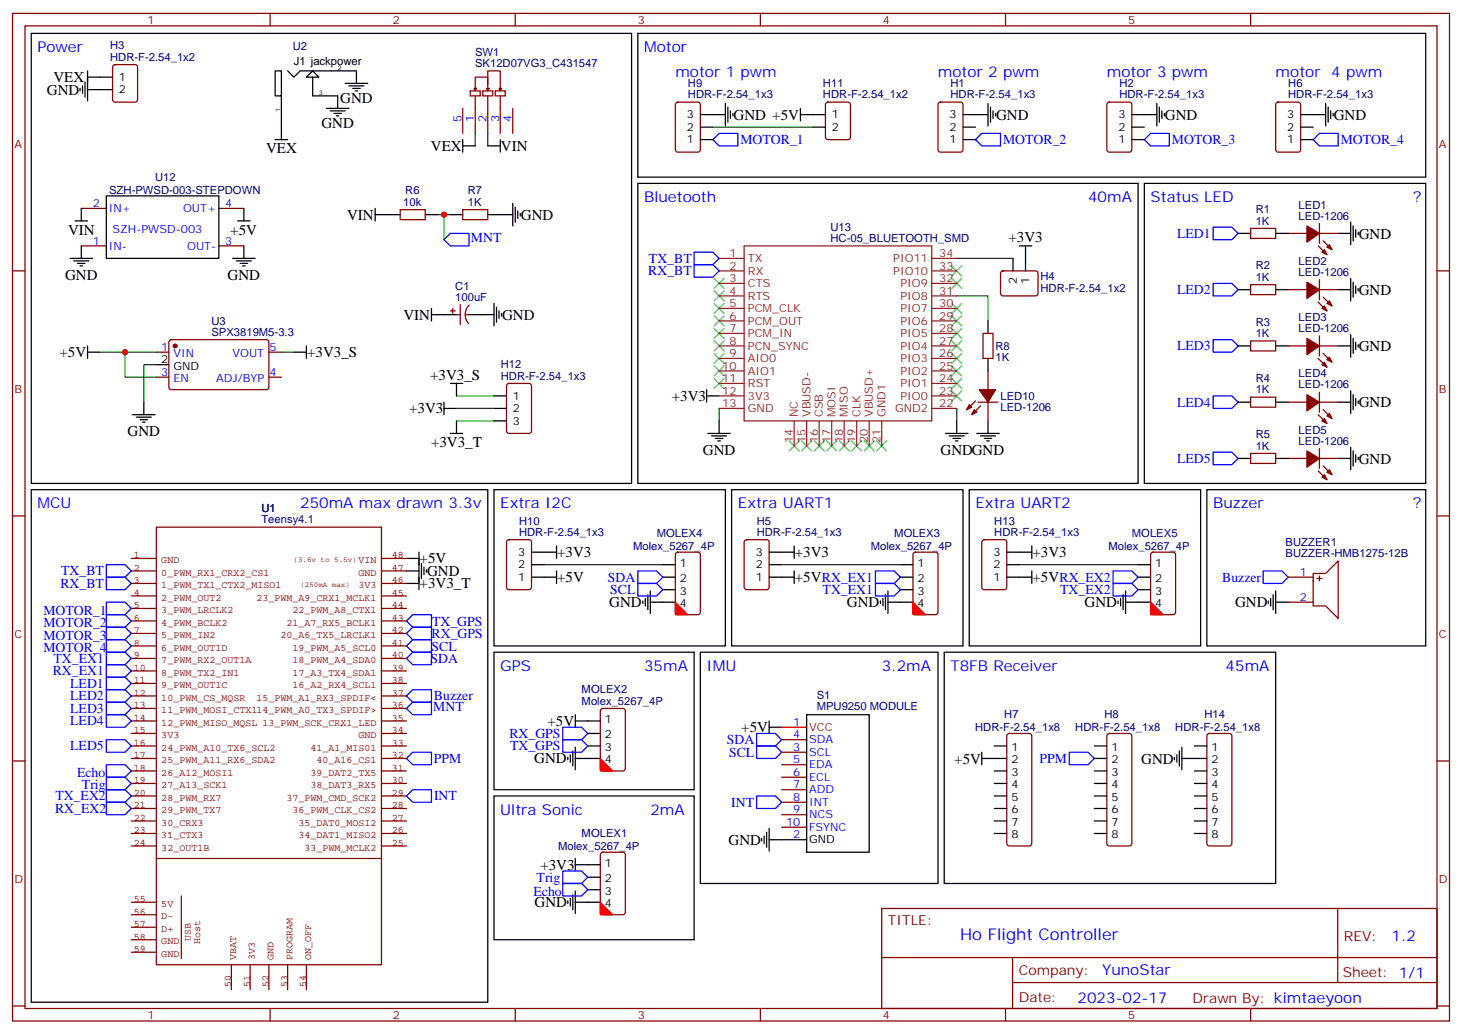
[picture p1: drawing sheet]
<svg xmlns="http://www.w3.org/2000/svg" width="412mm" height="292mm" viewBox="0 0 412 292" stroke-linecap="round" stroke-linejoin="round" font-family="sans-serif">
<g fill="none" stroke="#870000" stroke-width=".35">
<path d="M3.5 3.8h405.4v284.3h-405.4zM7.1 7.3h398.2v277.3h-398.2zM32 18.4l.5-.2h5.6l.7 .5v9.4l-.5 .7h-5.8l-.7-.4-.1-9.5zM76.2 3.8v3.5M145.3 3.8v3.5M214.5 3.8v3.5M283.6 3.8v3.5M352.8 3.8v3.5M130.5 30.6v7M132.6 25.6h2.9v1.5h-2.9zM133.7 24.9h.7l-.3 .7zM134.1 25.3v-3.5h3.5v3.8"/>
<path d="M134.1 27.1v10.5M136.2 25.6h2.8v1.5h-2.8zM137.2 24.9h.7l-.3 .7zM137.6 23.9v-3.9h3.5v5.3M137.6 27.1v10.5M139.7 25.6h2.8v1.5h-2.8zM140.8 24.9h.7l-.4 .7zM141.1 27.1v10.5M144.6 30.6v7M190.7 29l.5-.2h5.6l.7 .5 .1 12.9-.5 .7h-5.9l-.6-.4-.1-13zM233.1 29l.4-.2h5.7l.6 .5 .1 9.4-.5 .6-5.9 .1-.6-.5-.1-9.4zM264.8 29l.5-.2h5.6l.7 .5v12.9l-.4 .7h-5.9l-.7-.4v-13z"/>
<path d="M312.4 29l.5-.2h5.7l.6 .5 .1 12.9-.5 .7h-5.9l-.6-.4-.1-13zM360.1 29l.4-.2h5.7l.6 .5 .1 12.9-.5 .7h-5.9l-.6-.4-.1-13zM22.9 58.8h7.1M61.7 58.8h7.1M112.9 59.2h7v2.8h-7zM130.5 59.2h7.1v2.8h-7.1zM3.5 76.4h3.6M22.9 69.4h7.1M61.7 69.4h7.1M282.5 76.7l.4-.3 9.5 .1 .4 .7-.1 5.9-.6 .4-9.4-.1-.5-.6v-5.6zM352.8 64.5h7v2.8h-7zM363.4 65.9h5.3"/>
<path d="M371.8 69.4l2.5 2.5M372.2 63v5.7M372.2 78.9v5.7M372.2 65.9h5.3M373.2 68l2.5 2.4M405.3 76.4h3.6M44.1 99.4h3.5M47.9 96.1l.4-.3 27.1 .1 .4 .7v12.9l-.7 .5-27-.1-.5-.6v-12.7zM75.8 99.4h3.6M127 87.7h1.4M127.7 87v1.4M128.8 88.8h1"/>
<path d="M129.8 86v5.6M131.2 88.8h1.1M132.4 86.1a3.8 3.8 0 0 0-.2 5.2M277.3 94.1h2.8v7h-2.8zM352.8 80.3h7v2.8h-7zM352.8 96.2h7v2.8h-7zM363.4 81.7h5.3M363.4 97.6h5.3M371.8 85.3l2.5 2.4M372.2 94.8v5.6M372.2 81.7h5.3M372.2 97.6h5.3"/>
<path d="M373.2 83.9l2.5 2.4M373.2 99.7l2.5 2.5M44.1 106.4h3.5M75.8 106.4h3.6M143.1 108.4l.5-.2h5.6l.7 .4v13l-.4 .7h-5.9l-.7-.5v-12.9zM275.2 113.1l-2.5 2.5M275.9 113.5h5.6M276.6 114.5l-2.5 2.5M278.7 104.7v5.3M278.7 113.5v5.3M352.8 112.1h7v2.8h-7zM363.4 113.5h5.3"/>
<path d="M371.8 101.1l2.5 2.5M371.8 117l2.5 2.5M372.2 113.5h5.3M372.2 110.7v5.6M373.2 115.6l2.5 2.5M352.8 128h7v2.8h-7zM363.4 129.4h5.3M371.8 132.9l2.5 2.5M372.2 126.5v5.7M372.2 129.4h5.3M373.2 131.5l2.5 2.4M3.5 145.6h3.6"/>
<path d="M143.1 152.5l.5-.2h5.6l.7 .4v13l-.4 .6-5.9 .1-.7-.5v-12.9zM190.7 156l.5-.2h5.6l.7 .5 .1 16.5-.5 .6-5.9 .1-.6-.5-.1-16.5zM210.1 152.5l.5-.2h5.7l.6 .4 .1 13-.5 .6-5.9 .1-.6-.5-.1-12.9zM257.8 156l.4-.2h5.7l.6 .5 .1 16.5-.5 .6-5.9 .1-.6-.5-.1-16.5zM277.2 152.5l.4-.2h5.7l.6 .4 .1 13-.5 .6-5.9 .1-.6-.5-.1-12.9zM324.8 156l.5-.2h5.6l.7 .5v16.5l-.5 .6-5.8 .1-.7-.5v-16.5zM405.3 145.6h3.6M363.4 162.9h7M363.4 169.9h7M370.4 161.8h3.5l3.6-3.5v16.2l-3.6-3.5h-3.5zM371.5 163.2h1.4M372.2 162.5v1.4"/>
<path d="M3.5 214.7h3.6M169.6 200.1l.4-.2h5.7l.6 .5 .1 16.5-.5 .6-5.9 .1-.6-.5-.1-16.5zM220.5 208.7h7M220.5 212.3h7M220.5 215.8h7M220.5 219.3h7M284.2 207.2l.5-.2h5.6l.5 .2 .2 .5v30.3l-.2 .5-.5 .2h-5.6l-.5-.2-.2-.5v-30.3zM312.4 207.2l.5-.2h5.7l.5 .2 .2 .5v30.3l-.3 .5-.4 .2h-5.7l-.5-.2-.2-.5v-30.3zM340.7 207.2l.4-.2h5.7l.5 .2 .2 .5v30.3l-.2 .5-.5 .2h-5.7l-.5-.2-.2-.5v-30.3zM405.3 214.7h3.6M220.5 222.8h7M220.5 226.4h7"/>
<path d="M220.5 229.9h7M220.5 233.4h7M169.6 240.7l.4-.2h5.7l.6 .4 .1 16.5-.5 .7h-5.9l-.6-.4-.1-16.5zM248.7 256.4h156.6v28.2h-156.6zM377.3 256.4v20.9M248.7 270.2h156.5M285.6 277.3h119.6M285.6 270.2v14.1M3.5 283.9h3.6M76.2 284.6v3.5M145.3 284.6v3.5M214.5 284.6v3.5"/>
<path d="M283.6 284.6v3.5M352.8 284.6v3.5M405.3 283.9h3.6"/>
</g>
<g fill="none" stroke="#00f" stroke-width=".35">
<path d="M201.1 39.4l1.7-1.8h5.3v3.6h-5.3zM275.2 39.4l1.7-1.8h5.3v3.6h-5.3zM322.8 39.4l1.8-1.8h5.2v3.6h-5.2zM370.4 39.4l1.8-1.8h5.3v3.6h-5.3zM125.2 67.6l1.8-1.7h5.3v3.5h-5.3zM195.8 74.7h5.3l1.7 1.7-1.7 1.8h-5.3zM195.8 71.2h5.3l1.7 1.7-1.7 1.8h-5.3zM342.2 64.1h5.3l1.7 1.8-1.7 1.7h-5.3zM342.2 80h5.3l1.7 1.7-1.7 1.8h-5.3zM342.2 95.8h5.3l1.7 1.8-1.7 1.8h-5.3zM342.2 111.7h5.3l1.7 1.8-1.7 1.8h-5.3zM342.2 127.6h5.3l1.7 1.8-1.7 1.7h-5.3z"/>
<path d="M30 159.3h5.3l1.7 1.8-1.7 1.8h-5.3zM30 177h5.3l1.7 1.8-1.7 1.7h-5.3zM30 173.5h5.3l1.7 1.7-1.7 1.8h-5.3zM30 169.9h5.3l1.7 1.8-1.7 1.8h-5.3zM30 162.9h5.3l1.7 1.7-1.7 1.8h-5.3zM114.7 178.8l1.7-1.8h5.3v3.5h-5.3zM114.7 175.2l1.7-1.7h5.3v3.5h-5.3zM179.9 164.6h5.3l1.8 1.8-1.8 1.8h-5.3zM179.9 161.1h5.3l1.8 1.8-1.8 1.7h-5.3zM246.9 161.1h5.3l1.8 1.8-1.8 1.7h-5.3zM246.9 164.6h5.3l1.8 1.8-1.8 1.8h-5.3zM314 164.6h5.3l1.7 1.8-1.7 1.8h-5.3z"/>
<path d="M314 161.1h5.3l1.7 1.8-1.7 1.7h-5.3zM356.3 161.1h5.3l1.8 1.8-1.8 1.7h-5.3zM30 180.5h5.3l1.7 1.8-1.7 1.7h-5.3zM30 187.6h5.3l1.7 1.7-1.7 1.8h-5.3zM30 184h5.3l1.7 1.8-1.7 1.8h-5.3zM30 191.1h5.3l1.7 1.8-1.7 1.7h-5.3zM30 194.6h5.3l1.7 1.8-1.7 1.8h-5.3zM30 198.2h5.3l1.7 1.7-1.7 1.8h-5.3zM114.7 182.3l1.7-1.8h5.3v3.5h-5.3zM114.7 185.8l1.7-1.8h5.3v3.6h-5.3zM114.7 199.9l1.7-1.7h5.3v3.5h-5.3zM116.4 194.6h5.3v3.6h-5.3l-1.7-1.8z"/>
<path d="M30 215.8h5.3l1.7 1.8-1.7 1.7h-5.3zM30 219.3h5.3l1.7 1.8-1.7 1.7h-5.3zM30 201.7h5.3l1.7 1.7-1.7 1.8h-5.3zM30 208.7h5.3l1.7 1.8-1.7 1.8h-5.3zM114.7 214l1.7-1.7h5.3v3.5h-5.3zM158.7 208.7h5.3l1.8 1.8-1.8 1.8h-5.3zM158.7 205.2h5.3l1.8 1.8-1.8 1.7h-5.3zM213.4 210.5h5.3l1.8 1.8-1.8 1.7h-5.3zM213.4 207h5.3l1.8 1.7-1.8 1.8h-5.3zM301.6 212.3h5.3l1.8 1.7-1.8 1.8h-5.3zM30 226.4h5.3l1.7 1.7-1.7 1.8h-5.3zM30 222.8h5.3l1.7 1.8-1.7 1.8h-5.3z"/>
<path d="M114.7 224.6l1.7-1.8h5.3v3.6h-5.3zM213.4 224.6h5.3l1.8 1.8-1.8 1.7h-5.3zM158.7 245.8h5.3l1.8 1.7-1.8 1.8h-5.3zM158.7 249.3h5.3l1.8 1.8-1.8 1.7h-5.3z"/>
</g>
<g fill="none" stroke="#000" stroke-width=".35">
<path d="M8.8 9.4h169.4v127h-169.4zM179.9 9.4h222.3v40.6h-222.3zM22.6 24.9v.7M23.3 24.2v2.2M24 23.2v4.2M24.7 25.3h7M24.7 20v8.5M24.7 21.8h7M77.6 39.4h3.5M79.4 27.1h-1.8v-7.1h1.8v19.4M81.1 20l1.8 1.8 1.8-1.8h15.8v3.5M88.2 20l1.8 1.8h-3.6z"/>
<path d="M88.2 21.8v5.3h7v3.5M92.1 30.6h6.3M93.1 31.3h4.3M94.2 32h2.1M94.9 32.7h.7M97.4 23.5h6.3M98.4 24.2h4.3M99.5 24.9h2.1M100.2 25.6h.7M130.5 39.4v3.5M141.1 39.4v3.5M197.6 32.3h7"/>
<path d="M197.6 39.4h3.5M197.6 35.9h3.5M204.6 29.2v6.3M205.3 30.2v4.3M206 31.3v2.1M206.7 32v.7M225.8 32.3h7M225.8 30.6v3.5M229.3 35.9h3.5M271.6 32.3h7.1M271.6 39.4h3.6M271.6 35.9h3.6"/>
<path d="M278.7 29.2v6.3M279.4 30.2v4.3M280.1 31.3v2.1M280.8 32v.7M319.3 32.3h7M319.3 39.4h3.5M319.3 35.9h3.5M326.3 29.2v6.3M327 30.2v4.3M327.7 31.3v2.1M328.4 32v.7M366.9 32.3h7"/>
<path d="M366.9 39.4h3.5M366.9 35.9h3.5M373.9 29.2v6.3M374.6 30.2v4.3M375.4 31.3v2.1M376.1 32v.7M22.9 58.8v3.5M30 55.3h31.7v17.6h-31.7zM68.8 58.8v3.5M105.8 58.8v3.5M130.5 41.2h3.6M137.6 41.2h3.5"/>
<path d="M144.6 57.4v6.3M145.3 58.5v4.2M146 59.5v2.1M179.9 51.8h141.1v84.6h-141.1zM322.8 51.8h79.4v84.6h-79.4zM19.8 72.9h6.3M20.8 73.6h4.2M21.2 62.3h3.5M21.9 74.3h2.1M22.6 75h.7M22.9 69.4v3.5M65.6 72.9h6.4"/>
<path d="M66.7 73.6h4.2M67 62.3h3.6M67.7 74.3h2.1M68.4 75h.7M68.8 69.4v3.5M105.8 60.6h7.1M119.9 60.6h3.6M127 60.6h3.5M137.6 60.6h7M146.8 60.2v.7M285.8 72.9v3.5M287.5 69.4h3.5"/>
<path d="M289.3 69.4v7M349.2 65.9h3.6M359.8 65.9h3.6M377.5 65.9h3.5M381 62.7v6.3M381 78.6v6.3M381.7 63.7v4.3M381.7 79.6v4.3M382.4 64.8v2.1M383.1 65.5v.7M24.7 97.6v3.5M24.7 99.4h3.5"/>
<path d="M82.9 99.4h3.5M86.4 97.6v3.5M121.7 88.8h7.1M121.7 87v3.6M132.3 88.8h7M139.3 85.6v6.4M140.1 86.7v4.2M140.8 87.7v2.2M141.5 88.4v.7M278.7 90.6v3.5M349.2 81.7h3.6M349.2 97.6h3.6"/>
<path d="M359.8 81.7h3.6M359.8 97.6h3.6M377.5 81.7h3.5M377.5 97.6h3.5M381 94.4v6.4M381.7 95.5v4.2M382.4 80.7v2.1M382.4 96.6v2.1M383.1 81.4v.7M383.1 97.3v.7M37.4 117h6.3M38.5 117.7h4.2"/>
<path d="M39.5 118.4h2.1M40.2 119.1h.7M40.6 113.5v3.5M44.1 102.9h3.5M125.2 115.3h3.6M125.2 113.5v3.5M127 108.2h3.5M128.8 108.2v3.5M128.8 118.8v3.5M139.3 111.7h3.6M139.3 118.8h3.6M139.3 115.3h3.6"/>
<path d="M199.3 111.7h3.5M199.3 110v3.5M202.8 118.8v3.5M269.9 118.8v3.5M278.7 101.1v3.6M278.7 118.8v3.5M349.2 113.5h3.6M359.8 113.5h3.6M377.5 113.5h3.5M381 110.3v6.4M381.7 111.4v4.2M382.4 112.4v2.1"/>
<path d="M383.1 113.1v.7M8.8 138.2h128.8v144.6h-128.8zM127 122.3h3.5M139.3 138.2h65.3v44.1h-65.3zM199.7 122.3h6.3M200.7 123h4.3M201.8 123.7h2.1M202.5 124.4h.7M206.4 138.2h65.2v44.1h-65.2zM266.7 122.3h6.3M267.8 123h4.2M268.8 123.7h2.1"/>
<path d="M269.5 124.4h.7M273.4 138.2h65.3v44.1h-65.3zM275.5 122.3h6.4M276.6 123h4.2M277.6 123.7h2.2M278.3 124.4h.7M340.4 138.2h61.8v44.1h-61.8zM349.2 129.4h3.6M359.8 129.4h3.6M377.5 129.4h3.5M381 126.2v6.3M381.7 127.2v4.3"/>
<path d="M382.4 128.3v2.1M383.1 129v.7M114.7 157.6h3.5M118.2 155.8v10.6M118.9 159v4.2M149.9 159.3h3.6M149.9 155.8h7.1M157 154.1v3.5M187 159.3h3.5M217 159.3h3.5M217 155.8h7M224 154.1v3.5"/>
<path d="M254 159.3h3.5M284 159.3h3.5M284 155.8h7M291 154.1v3.5M321 159.3h3.6M114.7 161.1h3.5M114.7 164.6h3.5M119.6 160.1v2.1M120.3 160.8v.7M149.9 162.9h7.1M157 161.1v3.5M181.3 169.6v.7"/>
<path d="M182 168.9v2.1M182.7 167.8v4.2M183.4 169.9h7.1M183.4 166.8v6.3M187 162.9h3.5M187 166.4h3.5M217 162.9h7M224 161.1v3.5M248.4 169.6v.7M249.1 168.9v2.1M249.8 167.8v4.2M250.5 169.9h7"/>
<path d="M250.5 166.8v6.3M254 162.9h3.5M254 166.4h3.5M284 162.9h7M291 161.1v3.5M315.4 169.6v.7M316.1 168.9v2.1M316.8 167.8v4.2M317.5 169.9h7.1M317.5 166.8v6.3M321 162.9h3.6M321 166.4h3.6"/>
<path d="M357.7 169.6v.7M358.4 168.9v2.1M359.1 167.8v4.2M359.8 169.9h3.6M359.8 166.8v6.3M139.3 184h56.5v38.8h-56.5zM197.6 184h67v65.3h-67zM266.3 184h93.5v65.3h-93.5zM160.2 213.7v.7M160.9 213v2.1M161.6 211.9v4.2M162.3 203.4h7"/>
<path d="M162.3 201.7v3.5M162.3 210.9v6.3M162.3 214h7M165.8 207h3.5M165.8 210.5h3.5M217 205.2h3.5M217 203.4v3.6M227.5 201.7h17.7v38.8h-17.7zM276.9 214h7.1M276.9 212.3v3.5M280.5 210.5h3.5M280.5 217.6h3.5"/>
<path d="M308.7 214h3.5M308.7 210.5h3.5M308.7 217.6h3.5M331.3 213.7v.7M332 213v2.1M332.7 211.9v4.2M333.4 214h7M333.4 210.9v6.3M336.9 210.5h3.5M336.9 217.6h3.5M139.3 224.6h56.5v40.6h-56.5zM214.8 236.6v.7"/>
<path d="M215.5 235.9v2.1M216.3 234.8v4.3M217 233.8v6.3M217 237h10.5M280.5 221.1h3.5M280.5 224.6h3.5M280.5 228.1h3.5M280.5 231.7h3.5M280.5 235.2h3.5M308.7 221.1h3.5M308.7 224.6h3.5M308.7 228.1h3.5"/>
<path d="M308.7 231.7h3.5M308.7 235.2h3.5M336.9 221.1h3.5M336.9 224.6h3.5M336.9 228.1h3.5M336.9 231.7h3.5M336.9 235.2h3.5M160.2 254.2v.8M160.9 253.5v2.2M161.6 252.5v4.2M162.3 242.3v3.5M162.3 251.4v6.4"/>
<path d="M162.3 244h7M162.3 254.6h7M165.8 247.5h3.5M165.8 251.1h3.5"/>
</g>
<g fill="none" stroke="#850000" stroke-width=".35">
<path d="M37 157.6h7.1M44.1 148.8h63.5v123.4h-63.5zM107.6 157.6h7.1M37 178.8h7.1M37 175.2h7.1M37 171.7h7.1M37 168.2h7.1M37 164.6h7.1M37 161.1h7.1M107.6 178.8h7.1M107.6 175.2h7.1M107.6 171.7h7.1"/>
<path d="M107.6 168.2h7.1M107.6 164.6h7.1M107.6 161.1h7.1M37 189.3h7.1M37 192.9h7.1M37 196.4h7.1M37 199.9h7.1M37 185.8h7.1M37 182.3h7.1M107.6 189.3h7.1M107.6 192.9h7.1M107.6 196.4h7.1"/>
<path d="M107.6 199.9h7.1M107.6 185.8h7.1M107.6 182.3h7.1M37 203.4h7.1M37 207h7.1M37 210.5h7.1M37 214h7.1M37 217.6h7.1M107.6 203.4h7.1M107.6 207h7.1M107.6 210.5h7.1M107.6 214h7.1"/>
<path d="M107.6 217.6h7.1M37 221.1h7.1M37 224.6h7.1M37 228.1h7.1M37 231.7h7.1M37 235.2h7.1M37 238.7h7.1M47.6 235.2h.1M107.6 221.1h7.1M107.6 224.6h7.1M107.6 228.1h7.1M107.6 231.7h7.1"/>
<path d="M107.6 235.2h7.1M107.6 238.7h7.1M37 254.6h7.1M37 258.1h7.1M44.1 242.3h63.5M51.2 252.8v17.7M37 261.7h7.1M37 265.2h7.1M37 268.7h7.1M65.3 272.2v7.1M70.6 272.2v7.1M75.8 272.2v7.1"/>
<path d="M81.1 272.2v7.1M86.4 272.2v7.1"/>
</g>
<g fill="none" stroke="#008700" stroke-width=".35">
<path d="M134.1 37.6v3.6M137.6 37.6v3.6M201.1 35.9h28.2M123.5 60.6h3.5M125.2 60.6v7M269.9 72.9h15.9M28.2 99.4h7.1M44.1 99.4h-8.8v7h8.8M79.4 99.4h3.5M269.9 83.5h8.8v7.1M44.1 102.9h-3.5v10.6M128.8 111.7h10.5"/>
<path d="M128.8 118.8h10.5M128.8 115.3h10.5M202.8 115.3v3.5M269.9 115.3v3.5M153.5 159.3h33.5M220.5 159.3h33.5M287.5 159.3h33.5"/>
</g>
<g fill="none" stroke="#3c3" stroke-width=".35">
<path d="M201.4 78.6l2.9 2.8M204.3 78.6l-2.9 2.8M268.5 78.6l2.8 2.8M268.5 75l2.8 2.9M271.3 78.6l-2.8 2.8M271.3 75l-2.8 2.9M201.4 92.7l2.9 2.8M201.4 99.7l2.9 2.9M201.4 96.2l2.9 2.8M201.4 89.1l2.9 2.9M201.4 85.6l2.9 2.8M201.4 82.1l2.9 2.8"/>
<path d="M204.3 99.7l-2.9 2.9M204.3 96.2l-2.9 2.8M204.3 92.7l-2.9 2.8M204.3 89.1l-2.9 2.9M204.3 85.6l-2.9 2.8M204.3 82.1l-2.9 2.8M268.5 89.1l2.8 2.9M268.5 85.6l2.8 2.8M268.5 92.7l2.8 2.8M268.5 96.2l2.8 2.8M268.5 99.7l2.8 2.9M271.3 89.1l-2.8 2.9"/>
<path d="M271.3 85.6l-2.8 2.8M271.3 92.7l-2.8 2.8M271.3 96.2l-2.8 2.8M271.3 99.7l-2.8 2.9M201.4 103.3l2.9 2.8M201.4 106.8l2.9 2.8M204.3 106.8l-2.9 2.8M204.3 103.3l-2.9 2.8M268.5 103.3l2.8 2.8M268.5 106.8l2.8 2.8M268.5 110.3l2.8 2.8M271.3 103.3l-2.8 2.8"/>
<path d="M271.3 106.8l-2.8 2.8M271.3 110.3l-2.8 2.8M222.6 124.4l2.8 2.8M225.4 124.4l-2.8 2.8M226.1 124.4l2.9 2.8M229 124.4l-2.9 2.8M229.7 124.4l2.8 2.8M232.5 124.4l-2.8 2.8M233.2 124.4l2.8 2.8M236 124.4l-2.8 2.8M236.7 124.4l2.8 2.8M239.5 124.4l-2.8 2.8"/>
<path d="M240.2 124.4l2.9 2.8M243.1 124.4l-2.9 2.8M243.8 124.4l2.8 2.8M246.6 124.4l-2.8 2.8M247.3 124.4l2.8 2.8M250.1 124.4l-2.8 2.8"/>
</g>
<g fill="none" stroke="#8c2424" stroke-width=".35">
<path d="M202.8 72.9h7.1M202.8 76.4h7.1M202.8 80h7.1M209.9 69.4h52.9v49.4h-52.9zM262.8 72.9h7.1M262.8 76.4h7.1M262.8 80h7.1M202.8 83.5h7.1M202.8 87h7.1M202.8 90.6h7.1M202.8 94.1h7.1M202.8 97.6h7.1"/>
<path d="M262.8 83.5h7.1M262.8 87h7.1M262.8 90.6h7.1M262.8 94.1h7.1M262.8 97.6h7.1M202.8 101.1h7.1M202.8 104.7h7.1M202.8 108.2h7.1M202.8 111.7h7.1M202.8 115.3h7.1M224 118.8v7M227.5 118.8v7"/>
<path d="M231.1 118.8v7M234.6 118.8v7M238.1 118.8v7M241.7 118.8v7M245.2 118.8v7M248.7 118.8v7M262.8 101.1h7.1M262.8 104.7h7.1M262.8 108.2h7.1M262.8 111.7h7.1M262.8 115.3h7.1"/>
</g>
<g fill="#870000" stroke="#870000" stroke-width=".35">
<path d="M276.2 110h4.6l-2.1 3.5z"/>
<path d="M273.4 114.2l.7 .7-1.4 .7z"/>
<path d="M274.8 115.6l.7 .7-1.4 .7z"/>
<path d="M368.7 63.7l3.5 2.2-3.5 2.4z"/>
<path d="M372.9 71.2l.7-.8 .7 1.5z"/>
<path d="M374.3 69.7l.7-.7 .7 1.4z"/>
<path d="M368.7 79.6l3.5 2.1-3.5 2.5z"/>
<path d="M372.9 87l.7-.7 .7 1.4z"/>
<path d="M374.3 85.6l.7-.7 .7 1.4z"/>
<path d="M368.7 95.5l3.5 2.1-3.5 2.5z"/>
<path d="M372.9 102.9l.7-.7 .7 1.4z"/>
<path d="M374.3 101.5l.7-.7 .7 1.4z"/>
<path d="M368.7 111.4l3.5 2.1-3.5 2.5z"/>
<path d="M372.9 118.8l.7-.7 .7 1.4z"/>
<path d="M374.3 117.4l.7-.7 .7 1.4z"/>
<path d="M368.7 127.2l3.5 2.2-3.5 2.4z"/>
<path d="M372.9 134.7l.7-.8 .7 1.5z"/>
<path d="M374.3 133.2l.7-.7 .7 1.4z"/>
<circle cx="49.4" cy="97.6" r=".53"/>
</g>
<g fill="#f00" stroke="#f00" stroke-width=".35">
<path d="M169.3 254.6l3.6 3.5h-3.6z"/>
<path d="M169.3 214l3.6 3.6h-3.6z"/>
<path d="M257.5 169.9l3.6 3.6h-3.6z"/>
<path d="M190.5 169.9l3.5 3.6h-3.5z"/>
<path d="M324.6 169.9l3.5 3.6h-3.5z"/>
</g>
<path d="M220.5 205.2h7" fill="none" stroke="#f00" stroke-width=".35"/>
<g fill="#c00">
<circle cx="125.2" cy="60.6" r=".88"/>
<circle cx="35.3" cy="99.4" r=".88"/>
</g>
<text font-size="4.6" fill="#00f" x="270.8" y="265.4">Ho Flight Controller</text>
<g font-size="4.2" fill="#00f">
<text x="10.6" y="14.7">Power</text>
<text x="181.7" y="14.7">Motor</text>
<text x="190.5" y="21.8">motor 1 pwm</text>
<text x="264.6" y="21.8">motor 2 pwm</text>
<text x="312.2" y="21.8">motor 3 pwm</text>
<text x="359.8" y="21.8">motor 4 pwm</text>
<text x="181.7" y="57">Bluetooth</text>
<text x="306.9" y="57">40mA</text>
<text x="324.6" y="57">Status LED</text>
<text x="398.6" y="57">?</text>
<text x="10.6" y="143.5">MCU</text>
<text x="84.7" y="143.5">250mA max drawn 3.3v</text>
<text x="141.1" y="143.5">Extra I2C</text>
<text x="208.1" y="143.5">Extra UART1</text>
<text x="275.2" y="143.5">Extra UART2</text>
<text x="342.2" y="143.5">Buzzer</text>
<text x="398.6" y="143.5">?</text>
<text x="141.1" y="189.3">GPS</text>
<text x="181.7" y="189.3">35mA</text>
<text x="199.3" y="189.3">IMU</text>
<text x="248.7" y="189.3">3.2mA</text>
<text x="268.1" y="189.3">T8FB Receiver</text>
<text x="345.7" y="189.3">45mA</text>
<text x="141.1" y="229.9">Ultra Sonic</text>
<text x="183.4" y="229.9">2mA</text>
<text x="392.5" y="265.6">1.2</text>
<text x="310.9" y="275.2">YunoStar</text>
<text x="304" y="283">2023-02-17</text>
</g>
<g font-size="4.2">
<text x="15.1" y="23.2">VEX</text>
<text x="13.2" y="26.7">GND</text>
<text x="96" y="29.2">GND</text>
<text x="206.9" y="33.8">GND +5V</text>
<text x="281" y="33.8">GND</text>
<text x="328.6" y="33.8">GND</text>
<text x="376.2" y="33.8">GND</text>
<text x="90.7" y="36.2">GND</text>
<text x="75.1" y="43.3">VEX</text>
<text x="121.5" y="42.6">VEX</text>
<text x="141.3" y="42.6">VIN</text>
<text x="97.9" y="62">VIN</text>
<text x="146.9" y="62">GND</text>
<text x="19.2" y="66.2">VIN</text>
<text x="65" y="66.2">+5V</text>
<text x="284.4" y="68.3">+3V3</text>
<text x="383.3" y="67.3">GND</text>
<text x="18.3" y="78.9">GND</text>
<text x="64.2" y="78.9">GND</text>
<text x="383.3" y="83.2">GND</text>
<text x="113.8" y="90.2">VIN</text>
<text x="141.6" y="90.2">GND</text>
<text x="16.7" y="100.8">+5V</text>
<text x="86.6" y="100.8">+3V3_S</text>
<text x="383.3" y="99.1">GND</text>
<text x="121.3" y="107.1">+3V3_S</text>
<text x="189.5" y="113.1">+3V3</text>
<text x="115.4" y="116.7">+3V3</text>
<text x="383.3" y="114.9">GND</text>
<text x="36" y="123">GND</text>
<text x="121.6" y="126.2">+3V3_T</text>
<text x="198.3" y="128.4">GND</text>
<text x="265.3" y="128.4">GNDGND</text>
<text x="383.3" y="130.8">GND</text>
<text x="118.4" y="159">+5V</text>
<text x="157.2" y="157.2">+3V3</text>
<text x="224.2" y="157.2">+3V3</text>
<text x="291.2" y="157.2">+3V3</text>
<text x="118.4" y="166">+3V3_T</text>
<text x="120.5" y="162.5">GND</text>
<text x="157.2" y="164.3">+5V</text>
<text x="224.2" y="164.3">+5VRX_EX1</text>
<text x="291.2" y="164.3">+5VRX_EX2</text>
<text x="171.9" y="171.3">GND</text>
<text x="238.9" y="171.3">GND</text>
<text x="305.9" y="171.3">GND</text>
<text x="348.4" y="171.4">GND</text>
<text x="154.4" y="204.9">+5V</text>
<text x="209.1" y="206.6">+5V</text>
<text x="150.7" y="215.4">GND</text>
<text x="269.2" y="215.5">+5V</text>
<text x="321.9" y="215.5">GND</text>
<text x="205.5" y="238.3">GND</text>
<text x="152.4" y="245.5">+3V3</text>
<text x="150.8" y="256.1">GND</text>
</g>
<g font-size="3.9" fill="#00f">
<text x="208.9" y="40.7">MOTOR_1</text>
<text x="282.9" y="40.7">MOTOR_2</text>
<text x="330.6" y="40.7">MOTOR_3</text>
<text x="378.2" y="40.7">MOTOR_4</text>
<text x="132.8" y="68.2">MNT</text>
<text x="332" y="67.1">LED1</text>
<text x="182.9" y="77.7">RX_BT</text>
<text x="183.1" y="74.2">TX_BT</text>
<text x="332" y="83">LED2</text>
<text x="332" y="98.8">LED3</text>
<text x="332" y="114.7">LED4</text>
<text x="332" y="130.6">LED5</text>
<text x="17.1" y="165.9">RX_BT</text>
<text x="17.3" y="162.4">TX_BT</text>
<text x="171.5" y="164.1">SDA</text>
<text x="172.1" y="167.6">SCL</text>
<text x="232" y="167.7">TX_EX1</text>
<text x="299.1" y="167.7">TX_EX2</text>
<text x="344.8" y="164.2">Buzzer</text>
<text x="12.2" y="173.5">MOTOR_1</text>
<text x="12.2" y="177">MOTOR_2</text>
<text x="121.9" y="176.5">TX_GPS</text>
<text x="12.2" y="184.1">MOTOR_4</text>
<text x="12.2" y="180.5">MOTOR_3</text>
<text x="121.8" y="183.6">SCL</text>
<text x="121.8" y="180.1">RX_GPS</text>
<text x="14.9" y="190.6">RX_EX1</text>
<text x="15.1" y="187.1">TX_EX1</text>
<text x="121.5" y="187.1">SDA</text>
<text x="19.8" y="194.1">LED1</text>
<text x="19.8" y="197.6">LED2</text>
<text x="122.4" y="197.7">Buzzer</text>
<text x="19.8" y="201.2">LED3</text>
<text x="122.2" y="200.7">MNT</text>
<text x="19.8" y="204.7">LED4</text>
<text x="143.7" y="208.2">RX_GPS</text>
<text x="205" y="210">SDA</text>
<text x="19.8" y="211.7">LED5</text>
<text x="122.4" y="215.3">PPM</text>
<text x="143.9" y="211.8">TX_GPS</text>
<text x="205.7" y="213.5">SCL</text>
<text x="293.2" y="215.3">PPM</text>
<text x="21.7" y="219.2">Echo</text>
<text x="15.6" y="225.8">TX_EX2</text>
<text x="23.1" y="222.8">Trig</text>
<text x="122.4" y="225.8">INT</text>
<text x="206.3" y="227.6">INT</text>
<text x="15.5" y="229.4">RX_EX2</text>
<text x="151.4" y="248.8">Trig</text>
<text x="150.5" y="252.7">Echo</text>
</g>
<g font-size="3.9" fill="#800">
<text x="250.5" y="260.9">TITLE:</text>
<text x="379.1" y="265.6">REV:</text>
<text x="287.4" y="275.1">Company:</text>
<text x="378.7" y="275.8">Sheet: 1/1</text>
<text x="287.4" y="282.8">Date:</text>
<text x="336.4" y="282.9">Drawn By: kimtaeyoon</text>
</g>
<g font-size="3.2" fill="#800">
<text x="41.6" y="6.8">1</text>
<text x="110.8" y="6.8">2</text>
<text x="179.9" y="6.8">3</text>
<text x="249.1" y="6.8">4</text>
<text x="318.2" y="6.8">5</text>
<text x="4.1" y="41.9">A</text>
<text x="405.9" y="41.9">A</text>
<text x="4.1" y="111">B</text>
<text x="405.9" y="111">B</text>
<text x="4.1" y="180.2">C</text>
<text x="405.9" y="180.2">C</text>
<text x="4.1" y="249.3">D</text>
<text x="405.9" y="249.3">D</text>
<text x="41.6" y="287.6">1</text>
<text x="110.8" y="287.6">2</text>
<text x="179.9" y="287.6">3</text>
<text x="249.1" y="287.6">4</text>
<text x="318.2" y="287.6">5</text>
</g>
<g font-size="3.2" fill="#000080">
<text x="31.1" y="17.2">HDR-F-2.54_1x2</text>
<text x="31.1" y="14">H3</text>
<text x="82.6" y="14.1">U2</text>
<text x="134" y="15.7">SW1</text>
<text x="134" y="18.9">SK12D07VG3_C431547</text>
<text x="194" y="27.8">HDR-F-2.54_1x3</text>
<text x="194" y="24.6">H9</text>
<text x="232.1" y="27.8">HDR-F-2.54_1x2</text>
<text x="232.1" y="24.5">H11</text>
<text x="268.1" y="27.8">HDR-F-2.54_1x3</text>
<text x="268.1" y="24.6">H1</text>
<text x="315.7" y="27.8">HDR-F-2.54_1x3</text>
<text x="315.8" y="24.6">H2</text>
<text x="363.4" y="27.8">HDR-F-2.54_1x3</text>
<text x="363.4" y="24.6">H6</text>
<text x="43.7" y="51.2">U12</text>
<text x="30.8" y="54.7">SZH-PWSD-003-STEPDOWN</text>
<text x="113.7" y="58.2">10k</text>
<text x="114.3" y="54.9">R6</text>
<text x="131.9" y="58.1">1K</text>
<text x="132" y="54.9">R7</text>
<text x="366.3" y="58.9">LED1</text>
<text x="234.3" y="65.2">U13</text>
<text x="354.2" y="63.4">1K</text>
<text x="354.2" y="60.2">R1</text>
<text x="366.3" y="62">LED-1206</text>
<text x="234.3" y="68.3">HC-05_BLUETOOTH_SMD</text>
<text x="354.2" y="76">R2</text>
<text x="366.3" y="77.9">LED-1206</text>
<text x="366.3" y="74.7">LED2</text>
<text x="128.4" y="81.7">C1</text>
<text x="293.5" y="82.3">HDR-F-2.54_1x2</text>
<text x="293.5" y="79.1">H4</text>
<text x="354.2" y="79.3">1K</text>
<text x="128.4" y="84.9">100uF</text>
<text x="59.6" y="94.8">SPX3819M5-3.3</text>
<text x="59.6" y="91.6">U3</text>
<text x="354.2" y="95.1">1K</text>
<text x="354.2" y="91.9">R3</text>
<text x="366.3" y="93.7">LED-1206</text>
<text x="366.3" y="90.6">LED3</text>
<text x="280.8" y="101.9">1K</text>
<text x="280.8" y="98.8">R8</text>
<text x="141.3" y="107.1">HDR-F-2.54_1x3</text>
<text x="141.3" y="103.9">H12</text>
<text x="354.2" y="107.8">R4</text>
<text x="366.3" y="106.5">LED4</text>
<text x="282.2" y="112.9">LED10</text>
<text x="354.2" y="111">1K</text>
<text x="366.3" y="109.6">LED-1206</text>
<text x="282.2" y="116">LED-1206</text>
<text x="354.2" y="123.7">R5</text>
<text x="366.3" y="125.5">LED-1206</text>
<text x="366.3" y="122.4">LED5</text>
<text x="354.2" y="126.9">1K</text>
<text x="73.7" y="147.7">Teensy4.1</text>
<text x="73.7" y="144.5">U1</text>
<text x="146.4" y="148">H10</text>
<text x="213.4" y="148">H5</text>
<text x="280.5" y="148">H13</text>
<text x="146.4" y="151.2">HDR-F-2.54_1x3</text>
<text x="178.6" y="155.2">Molex_5267_4P</text>
<text x="185.2" y="151.5">MOLEX4</text>
<text x="213.4" y="151.2">HDR-F-2.54_1x3</text>
<text x="245.6" y="155.2">Molex_5267_4P</text>
<text x="252.3" y="151.5">MOLEX3</text>
<text x="280.5" y="151.2">HDR-F-2.54_1x3</text>
<text x="312.7" y="155.2">Molex_5267_4P</text>
<text x="319.3" y="151.5">MOLEX5</text>
<text x="362.7" y="154.1">BUZZER1</text>
<text x="362.7" y="157.2">BUZZER-HMB1275-12B</text>
<text x="164.1" y="195.6">MOLEX2</text>
<text x="230.4" y="197.3">S1</text>
<text x="164.1" y="198.9">Molex_5267_4P</text>
<text x="230.4" y="200.4">MPU9250 MODULE</text>
<text x="283.3" y="202.7">H7</text>
<text x="311.5" y="202.7">H8</text>
<text x="339.7" y="202.7">H14</text>
<text x="275.1" y="206.4">HDR-F-2.54_1x8</text>
<text x="303.3" y="206.4">HDR-F-2.54_1x8</text>
<text x="331.5" y="206.4">HDR-F-2.54_1x8</text>
<text x="157.4" y="239.9">Molex_5267_4P</text>
<text x="164.1" y="236.2">MOLEX1</text>
</g>
<g font-size="3.2">
<text x="33.5" y="22.8">1</text>
<text x="82.9" y="18.2">J1 jackpower</text>
<text x="33.5" y="26.4">2</text>
<text x="193.8" y="33.4">3</text>
<text x="234.6" y="33.4">1</text>
<text x="267.9" y="33.4">3</text>
<text x="315.5" y="33.4">3</text>
<text x="363.1" y="33.4">3</text>
<text x="193.8" y="40.5">1</text>
<text x="193.8" y="36.9">2</text>
<text x="234.6" y="36.9">2</text>
<text x="267.9" y="40.5">1</text>
<text x="267.9" y="36.9">2</text>
<text x="315.5" y="40.5">1</text>
<text x="315.5" y="36.9">2</text>
<text x="363.1" y="40.5">1</text>
<text x="363.1" y="36.9">2</text>
<text x="286.8" y="80.2" transform="rotate(-90 286.8 80.2)">2</text>
<text x="290.3" y="80.2" transform="rotate(-90 290.3 80.2)">1</text>
<text x="45.4" y="102.6">2</text>
<text x="48.9" y="104.3">GND</text>
<text x="144.6" y="112.8">1</text>
<text x="144.6" y="119.8">3</text>
<text x="144.6" y="116.3">2</text>
<text x="146.2" y="156.9">3</text>
<text x="146.2" y="160.4">2</text>
<text x="191.8" y="160.1">1</text>
<text x="213.2" y="156.9">3</text>
<text x="213.2" y="160.4">2</text>
<text x="258.8" y="160.1">1</text>
<text x="280.2" y="156.9">3</text>
<text x="280.2" y="160.4">2</text>
<text x="325.9" y="160.1">1</text>
<text x="146.2" y="163.9">1</text>
<text x="191.8" y="164.3">2</text>
<text x="191.8" y="167.8">3</text>
<text x="213.2" y="163.9">1</text>
<text x="258.8" y="164.3">2</text>
<text x="258.8" y="167.8">3</text>
<text x="280.2" y="163.9">1</text>
<text x="325.9" y="164.3">2</text>
<text x="325.9" y="167.8">3</text>
<text x="191.8" y="171.3">4</text>
<text x="258.8" y="171.3">4</text>
<text x="325.9" y="171.3">4</text>
<text x="170.6" y="204.2">1</text>
<text x="170.6" y="208.4">2</text>
<text x="170.6" y="211.9">3</text>
<text x="170.6" y="215.4">4</text>
<text x="285.3" y="211.9">1</text>
<text x="285.3" y="215.4">2</text>
<text x="313.5" y="211.9">1</text>
<text x="313.5" y="215.4">2</text>
<text x="341.7" y="211.9">1</text>
<text x="341.7" y="215.4">2</text>
<text x="285.3" y="219">3</text>
<text x="313.5" y="219">3</text>
<text x="341.7" y="219">3</text>
<text x="285.3" y="222.5">4</text>
<text x="285.3" y="226">5</text>
<text x="313.5" y="222.5">4</text>
<text x="313.5" y="226">5</text>
<text x="341.7" y="222.5">4</text>
<text x="341.7" y="226">5</text>
<text x="285.3" y="229.6">6</text>
<text x="285.3" y="233.1">7</text>
<text x="313.5" y="229.6">6</text>
<text x="313.5" y="233.1">7</text>
<text x="341.7" y="229.6">6</text>
<text x="341.7" y="233.1">7</text>
<text x="228.2" y="238">GND</text>
<text x="285.3" y="236.6">8</text>
<text x="313.5" y="236.6">8</text>
<text x="341.7" y="236.6">8</text>
<text x="170.6" y="244.7">1</text>
<text x="170.6" y="249">2</text>
<text x="170.6" y="252.5">3</text>
<text x="170.6" y="256">4</text>
</g>
<g font-size="3.2" fill="#00f">
<text x="130.2" y="34.4" transform="rotate(-90 130.2 34.4)">5</text>
<text x="133.7" y="34.4" transform="rotate(-90 133.7 34.4)">1</text>
<text x="137.2" y="34.4" transform="rotate(-90 137.2 34.4)">2</text>
<text x="140.8" y="34.4" transform="rotate(-90 140.8 34.4)">3</text>
<text x="144.3" y="34.4" transform="rotate(-90 144.3 34.4)">4</text>
<text x="26.2" y="58.5">2</text>
<text x="30.7" y="59.9">IN+</text>
<text x="51.7" y="59.9">OUT+</text>
<text x="63.5" y="58.5">4</text>
<text x="31.7" y="65.9">SZH-PWSD-003</text>
<text x="26.2" y="69">1</text>
<text x="30.7" y="70.4">IN-</text>
<text x="52.8" y="70.4">OUT-</text>
<text x="63.5" y="69">3</text>
<text x="45.4" y="99">1</text>
<text x="48.9" y="100.8">VIN</text>
<text x="65.6" y="100.8">VOUT</text>
<text x="76" y="99">5</text>
<text x="45.4" y="106.1">3</text>
<text x="48.9" y="107.8">EN</text>
<text x="61" y="107.8">ADJ/BYP</text>
<text x="76" y="106.1">4</text>
<text x="366.6" y="162.5">1</text>
<text x="366.6" y="169.6">2</text>
<text x="223.8" y="204.9">1</text>
<text x="223.8" y="208.4">4</text>
<text x="228.2" y="209.8">SDA</text>
<text x="223.8" y="211.9">3</text>
<text x="223.8" y="215.4">5</text>
<text x="228.2" y="213.3">SCL</text>
<text x="223.8" y="219">6</text>
<text x="228.2" y="216.9">EDA</text>
<text x="228.2" y="220.4">ECL</text>
<text x="223.8" y="222.5">7</text>
<text x="223.8" y="226">8</text>
<text x="228.2" y="223.9">ADD</text>
<text x="228.2" y="227.4">INT</text>
<text x="221.7" y="233.1">10</text>
<text x="223.8" y="229.6">9</text>
<text x="228.2" y="231">NCS</text>
<text x="223.8" y="236.6">2</text>
<text x="228.2" y="234.5">FSYNC</text>
</g>
<g font-size="3.2" fill="#8d2323">
<text x="205.8" y="72.6">1</text>
<text x="205.8" y="76.1">2</text>
<text x="211" y="74">TX</text>
<text x="211" y="77.5">RX</text>
<text x="252" y="77.5">PIO10</text>
<text x="252" y="74">PIO11</text>
<text x="264.9" y="76.1">33</text>
<text x="264.9" y="72.6">34</text>
<text x="205.8" y="79.6">3</text>
<text x="205.8" y="83.1">4</text>
<text x="211" y="81">CTS</text>
<text x="254" y="81">PIO9</text>
<text x="264.9" y="83.1">31</text>
<text x="264.9" y="79.6">32</text>
<text x="205.8" y="86.7">5</text>
<text x="211" y="84.6">RTS</text>
<text x="211" y="88.1">PCM_CLK</text>
<text x="254" y="88.1">PIO7</text>
<text x="254" y="84.6">PIO8</text>
<text x="264.9" y="86.7">30</text>
<text x="205.8" y="90.2">6</text>
<text x="205.8" y="93.7">7</text>
<text x="211" y="91.6">PCM_OUT</text>
<text x="211" y="95.1">PCM_IN</text>
<text x="254" y="95.1">PIO5</text>
<text x="254" y="91.6">PIO6</text>
<text x="264.9" y="93.7">28</text>
<text x="264.9" y="90.2">29</text>
<text x="205.8" y="97.3">8</text>
<text x="205.8" y="100.8">9</text>
<text x="211" y="98.7">PCN_SYNC</text>
<text x="254" y="98.7">PIO4</text>
<text x="264.9" y="100.8">26</text>
<text x="264.9" y="97.3">27</text>
<text x="203.8" y="104.3">10</text>
<text x="203.8" y="107.8">11</text>
<text x="211" y="102.2">AIO0</text>
<text x="211" y="105.7">AIO1</text>
<text x="254" y="105.7">PIO2</text>
<text x="254" y="102.2">PIO3</text>
<text x="264.9" y="107.8">24</text>
<text x="264.9" y="104.3">25</text>
<text x="203.8" y="111.4">12</text>
<text x="211" y="109.3">RST</text>
<text x="211" y="112.8">3V3</text>
<text x="254" y="112.8">PIO0</text>
<text x="254" y="109.3">PIO1</text>
<text x="264.9" y="111.4">23</text>
<text x="203.8" y="114.9">13</text>
<text x="211" y="116.3">GND</text>
<text x="225.1" y="117.7" transform="rotate(-90 225.1 117.7)">NC</text>
<text x="228.6" y="117.7" transform="rotate(-90 228.6 117.7)">VBUSD-</text>
<text x="232.1" y="117.7" transform="rotate(-90 232.1 117.7)">CSB</text>
<text x="235.7" y="117.7" transform="rotate(-90 235.7 117.7)">MOSI</text>
<text x="239.2" y="117.7" transform="rotate(-90 239.2 117.7)">MISO</text>
<text x="242.7" y="117.7" transform="rotate(-90 242.7 117.7)">CLK</text>
<text x="246.2" y="117.7" transform="rotate(-90 246.2 117.7)">VBUSD+</text>
<text x="249.8" y="117.7" transform="rotate(-90 249.8 117.7)">GND1</text>
<text x="252.5" y="116.3">GND2</text>
<text x="264.9" y="114.9">22</text>
<text x="223.7" y="124.9" transform="rotate(-90 223.7 124.9)">14</text>
<text x="227.2" y="124.9" transform="rotate(-90 227.2 124.9)">15</text>
<text x="230.7" y="124.9" transform="rotate(-90 230.7 124.9)">16</text>
<text x="234.2" y="124.9" transform="rotate(-90 234.2 124.9)">17</text>
<text x="237.8" y="124.9" transform="rotate(-90 237.8 124.9)">18</text>
<text x="241.3" y="124.9" transform="rotate(-90 241.3 124.9)">19</text>
<text x="244.8" y="124.9" transform="rotate(-90 244.8 124.9)">20</text>
<text x="248.4" y="124.9" transform="rotate(-90 248.4 124.9)">21</text>
</g>
<text font-size="3.2" fill="#f00" x="228.2" y="206.3">VCC</text>
<g font-size="2.8" fill="#840000">
<text x="37.7" y="157.6">1</text>
<text x="37.7" y="161.1">2</text>
<text x="45.5" y="158.9">GND</text>
<text x="101.1" y="158.9">VIN</text>
<text x="110.6" y="161.1">47</text>
<text x="110.6" y="157.6">48</text>
<text x="37.7" y="164.6">3</text>
<text x="45.5" y="162.4">0_PWM_RX1_CRX2_CS1</text>
<text x="45.5" y="166">1_PWM_TX1_CTX2_MISO1</text>
<text x="101.1" y="166">3V3</text>
<text x="101.1" y="162.4">GND</text>
<text x="110.6" y="164.6">46</text>
<text x="37.7" y="171.7">5</text>
<text x="37.7" y="168.1">4</text>
<text x="45.5" y="173">3_PWM_LRCLK2</text>
<text x="45.5" y="169.5">2_PWM_OUT2</text>
<text x="72.3" y="169.5">23_PWM_A9_CRX1_MCLK1</text>
<text x="82.5" y="173">22_PWM_A8_CTX1</text>
<text x="110.6" y="171.7">44</text>
<text x="110.6" y="168.1">45</text>
<text x="37.7" y="175.2">6</text>
<text x="37.7" y="178.7">7</text>
<text x="45.5" y="176.5">4_PWM_BCLK2</text>
<text x="80.8" y="176.5">21_A7_RX5_BCLK1</text>
<text x="110.6" y="178.7">42</text>
<text x="110.6" y="175.2">43</text>
<text x="37.7" y="182.2">8</text>
<text x="37.7" y="185.8">9</text>
<text x="45.5" y="180.1">5_PWM_IN2</text>
<text x="45.5" y="183.6">6_PWM_OUT1D</text>
<text x="79.1" y="180.1">20_A6_TX5_LRCLK1</text>
<text x="82.5" y="183.6">19_PWM_A5_SCL0</text>
<text x="110.6" y="185.8">40</text>
<text x="110.6" y="182.2">41</text>
<text x="37.7" y="189.3">10</text>
<text x="45.5" y="190.7">8_PWM_TX2_IN1</text>
<text x="45.5" y="187.1">7_PWM_RX2_OUT1A</text>
<text x="82.5" y="190.7">17_A3_TX4_SDA1</text>
<text x="82.5" y="187.1">18_PWM_A4_SDA0</text>
<text x="110.6" y="189.3">39</text>
<text x="37.7" y="192.8">11</text>
<text x="37.7" y="196.4">12</text>
<text x="45.5" y="194.2">9_PWM_OUT1C</text>
<text x="45.5" y="197.7">10_PWM_CS_MQSR</text>
<text x="72.3" y="197.7">15_PWM_A1_RX3_SPDIF&lt;</text>
<text x="82.5" y="194.2">16_A2_RX4_SCL1</text>
<text x="110.6" y="196.4">37</text>
<text x="110.6" y="192.8">38</text>
<text x="37.7" y="199.9">13</text>
<text x="37.7" y="203.4">14</text>
<text x="45.5" y="201.2">11_PWM_MOSI_CTX114_PWM_A0_TX3_SPDIF&gt;</text>
<text x="110.6" y="203.4">35</text>
<text x="110.6" y="199.9">36</text>
<text x="37.7" y="206.9">15</text>
<text x="45.5" y="204.8">12_PWM_MISO_MQSL 13_PWM_SCK_CRX1_LED</text>
<text x="45.5" y="208.3">3V3</text>
<text x="101.1" y="208.3">GND</text>
<text x="110.6" y="206.9">34</text>
<text x="37.7" y="210.5">16</text>
<text x="37.7" y="214">17</text>
<text x="45.5" y="211.8">24_PWM_A10_TX6_SCL2</text>
<text x="45.5" y="215.4">25_PWM_A11_RX6_SDA2</text>
<text x="87.6" y="211.8">41_A1_MIS01</text>
<text x="89.3" y="215.4">40_A16_CS1</text>
<text x="110.6" y="214">32</text>
<text x="110.6" y="210.5">33</text>
<text x="37.7" y="217.5">18</text>
<text x="37.7" y="221.1">19</text>
<text x="45.5" y="218.9">26_A12_MOSI1</text>
<text x="87.6" y="218.9">39_DAT2_TX5</text>
<text x="110.6" y="221.1">30</text>
<text x="110.6" y="217.5">31</text>
<text x="37.7" y="224.6">20</text>
<text x="45.5" y="222.4">27_A13_SCK1</text>
<text x="45.5" y="225.9">28_PWM_RX7</text>
<text x="80.8" y="225.9">37_PWM_CMD_SCK2</text>
<text x="87.6" y="222.4">38_DAT3_RX5</text>
<text x="110.6" y="224.6">29</text>
<text x="37.7" y="228.1">21</text>
<text x="37.7" y="231.6">22</text>
<text x="45.5" y="229.5">29_PWM_TX7</text>
<text x="45.5" y="233">30_CRX3</text>
<text x="82.5" y="229.5">36_PWM_CLK_CS2</text>
<text x="84.2" y="233">35_DAT0_MOSI2</text>
<text x="110.6" y="231.6">27</text>
<text x="110.6" y="228.1">28</text>
<text x="37.7" y="235.2">23</text>
<text x="37.7" y="238.7">24</text>
<text x="45.5" y="236.5">31_CTX3</text>
<text x="84.2" y="236.5">34_DAT1_MISO2</text>
<text x="110.6" y="238.7">25</text>
<text x="110.6" y="235.2">26</text>
<text x="45.5" y="240">32_OUT1B</text>
<text x="85.9" y="240">33_PWM_MCLK2</text>
<text x="37.7" y="254.6">55</text>
<text x="45.5" y="255.9">5V</text>
<text x="37.7" y="258.1">56</text>
<text x="37.7" y="261.6">57</text>
<text x="45.5" y="259.5">D-</text>
<text x="45.5" y="263">D+</text>
<text x="37.7" y="265.1">58</text>
<text x="37.7" y="268.7">59</text>
<text x="45.5" y="266.5">GND</text>
<text x="53.8" y="265.6" transform="rotate(-90 53.8 265.6)">USB</text>
<text x="56.4" y="266.5" transform="rotate(-90 56.4 266.5)">Host</text>
<text x="45.5" y="270">GND</text>
<text x="66.6" y="270.8" transform="rotate(-90 66.6 270.8)">VBAT</text>
<text x="71.9" y="270.8" transform="rotate(-90 71.9 270.8)">3V3</text>
<text x="77.2" y="270.8" transform="rotate(-90 77.2 270.8)">GND</text>
<text x="82.5" y="270.8" transform="rotate(-90 82.5 270.8)">PROGRAM</text>
<text x="87.8" y="270.8" transform="rotate(-90 87.8 270.8)">ON_OFF</text>
<text x="65.2" y="278.6" transform="rotate(-90 65.2 278.6)">50</text>
<text x="70.5" y="278.6" transform="rotate(-90 70.5 278.6)">51</text>
<text x="75.8" y="278.6" transform="rotate(-90 75.8 278.6)">52</text>
<text x="81.1" y="278.6" transform="rotate(-90 81.1 278.6)">53</text>
<text x="86.4" y="278.6" transform="rotate(-90 86.4 278.6)">54</text>
</g>
<g font-size="2.1" fill="#840000">
<text x="82.8" y="158.6">(3.6v to 5.5v)</text>
<text x="84.7" y="165.7">(250mA max)</text>
</g>
<g font-size="1.8">
<text x="95.2" y="19.6">2</text>
<text x="90" y="26.7">3</text>
<text x="79" y="31.7" transform="rotate(-90 79 31.7)">1</text>
</g>
</svg>
